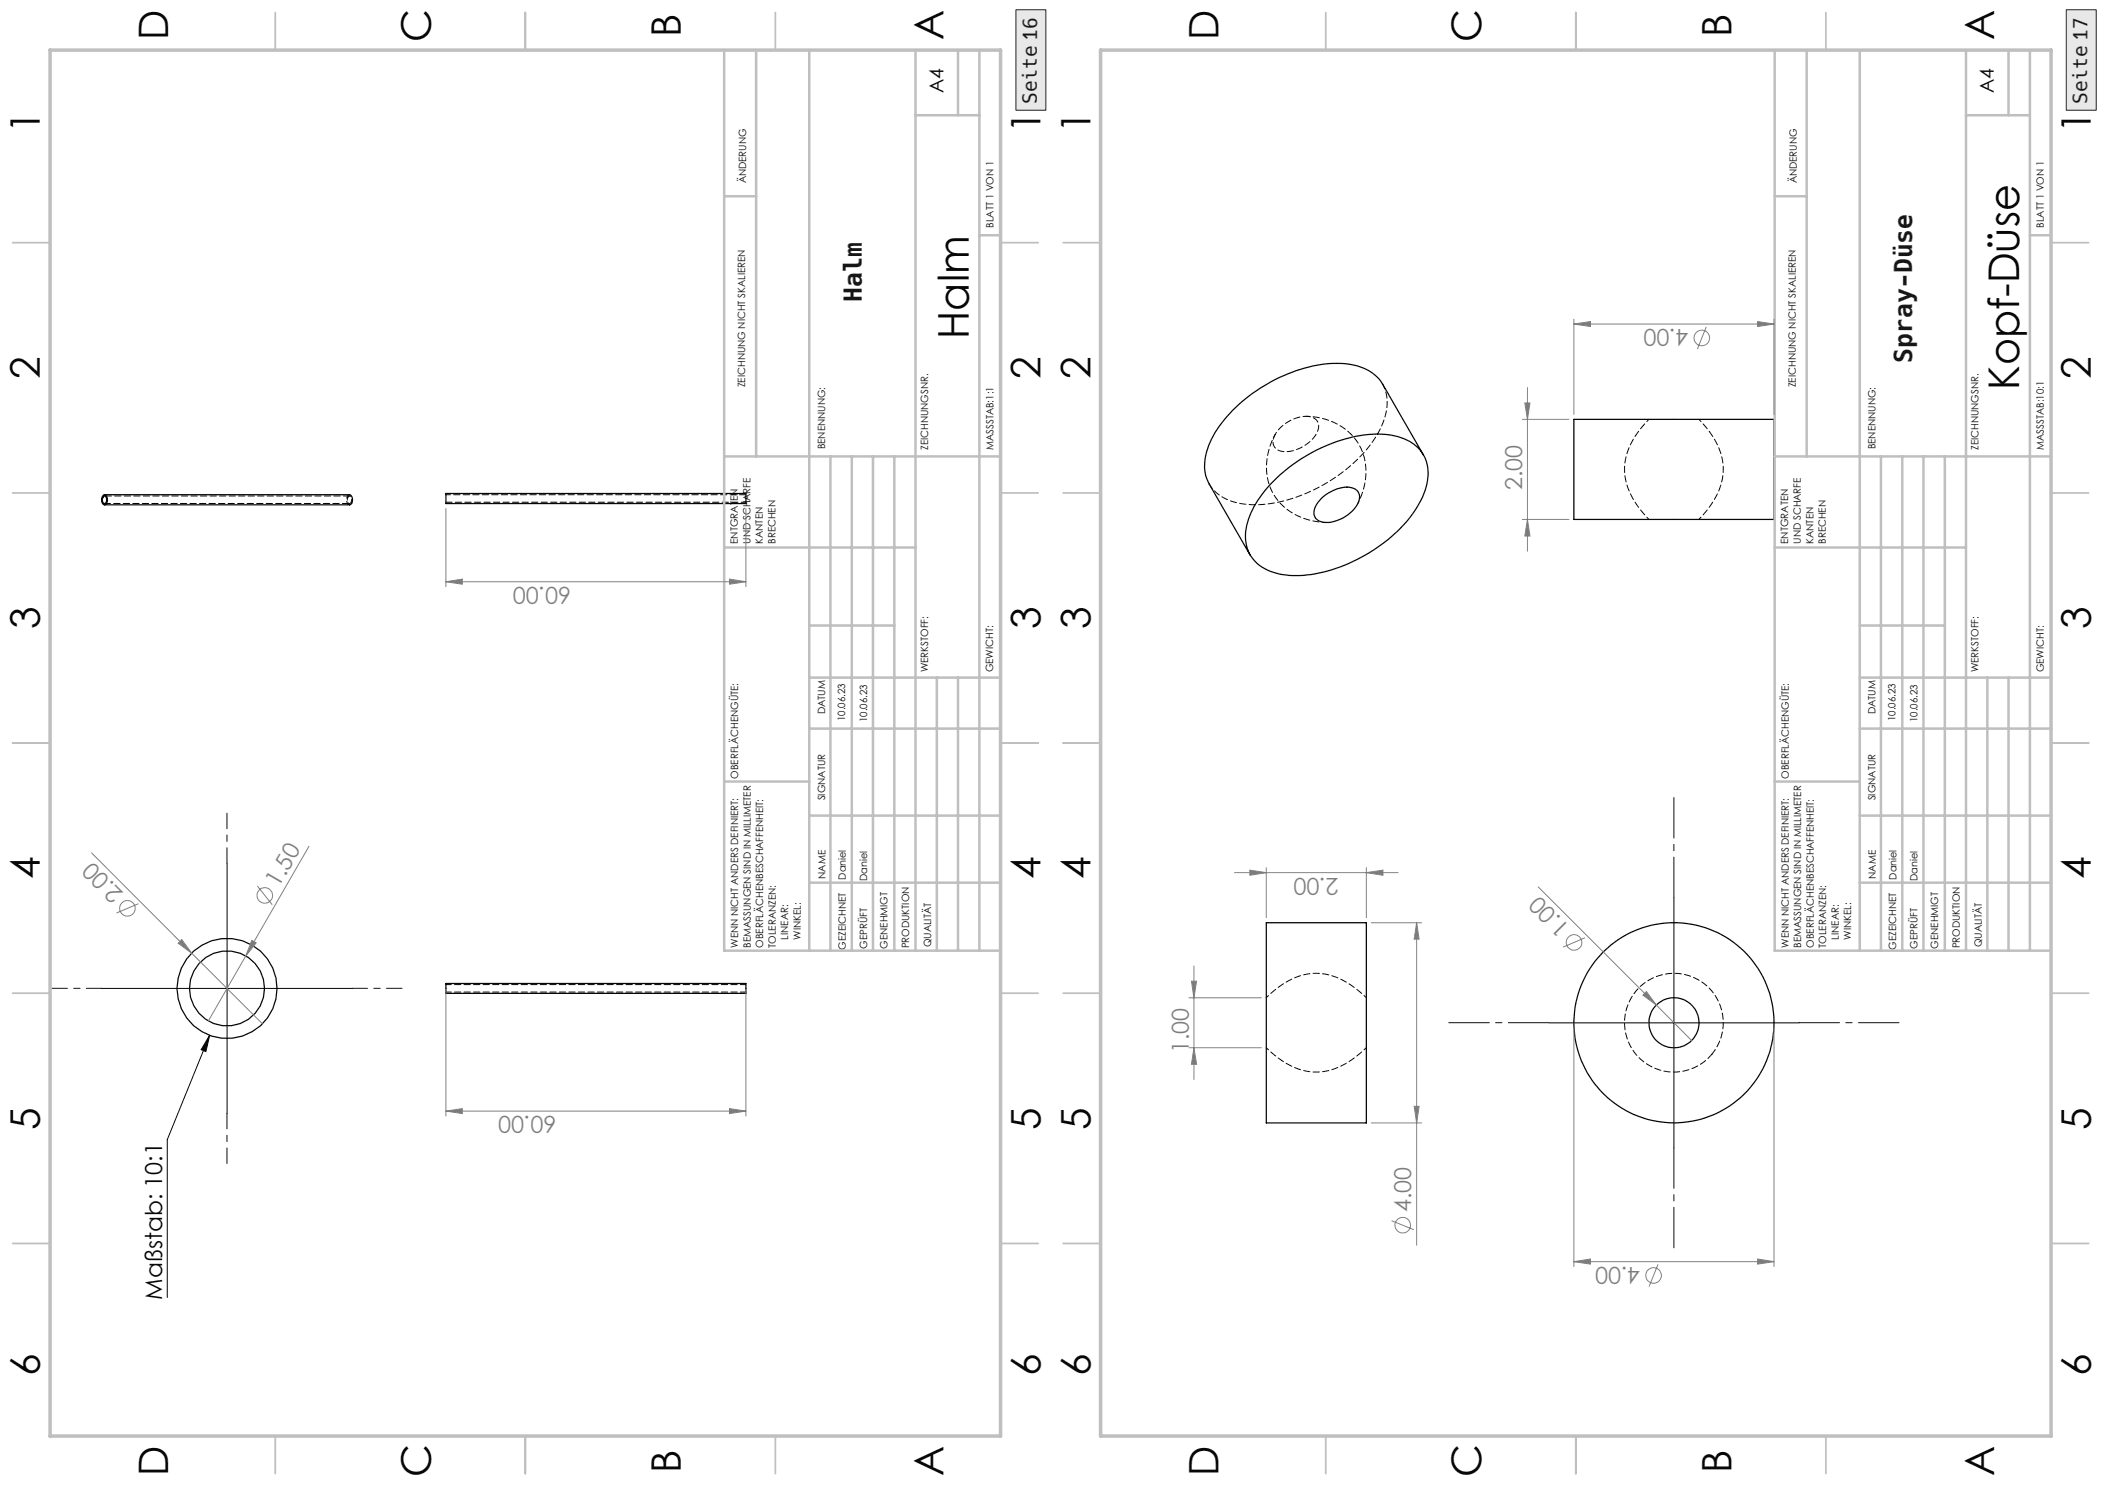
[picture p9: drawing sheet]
<svg xmlns="http://www.w3.org/2000/svg" width="420mm" height="297mm" viewBox="0 0 420 297" stroke-linecap="round" stroke-linejoin="round" font-family="sans-serif">
<g fill="#e7e8e9" stroke="#231f20" stroke-width=".2">
<path d="M203.1 1.9h6v20.1h-6z" fill-rule="evenodd"/>
<path d="M413.1 1.9h5.9v20.1h-5.9z" fill-rule="evenodd"/>
</g>
<g fill="none" stroke="#080704" stroke-width=".25">
<path d="M255.2 95.6a31.8 31.8 0 0 1 20.2-8.9 10.5 10.5 0 0 1 8.8 3.6 8.2 8.2 0 0 1 .7 7.7 26.2 26.2 0 0 1-12.1 13 26.5 26.5 0 0 1-16.6 3.8 8.4 8.4 0 0 1-6.7-4.7 9.7 9.7 0 0 1 .9-8.2l1.1-2 .9-1.2zM264.2 99.6a8.1 8.1 0 0 1 5.4-2.2 2.06 2.06 0 0 1 1.9 3.1 7.4 7.4 0 0 1-7.2 3.8 2.02 2.02 0 0 1-1.3-3.2zM284.5 90.9l-8.1-14.1a9.2 9.2 0 0 0-7.7-4.1 27.8 27.8 0 0 0-14.4 3.5 28.2 28.2 0 0 0-12.1 11.5 9.6 9.6 0 0 0-.5 9.1l8.2 14.1M314.6 83.8h40v20h-40zM253.1 184.4h20v40h-20z"/>
<circle cx="334.6" cy="204.4" r="20"/>
<circle cx="334.6" cy="204.4" r="5"/>
</g>
<path d="M342.2 210.7a9.9 9.9 0 0 0-5.6-15.9 9.9 9.9 0 0 0-11.5 12.4 9.9 9.9 0 0 0 16.3 4.3l.8-.8" fill="none" stroke="#080704" stroke-width=".2" stroke-dasharray="1.3 .6" stroke-dashoffset=".1"/>
<path d="M261.1 83.2a7.8 7.8 0 0 0-6.2 3.7M329.6 83.8a14.4 14.4 0 0 0-4.8 10.4 15.6 15.6 0 0 0 4.8 9.6M339.6 103.8l1.2-1.3a14.3 14.3 0 0 0 3.7-9.1 14.7 14.7 0 0 0-4.9-9.6M273.1 199.4l-1.3-1.2a14.3 14.3 0 0 0-9.1-3.7 14.7 14.7 0 0 0-9.6 4.9M253.1 209.4a14.4 14.4 0 0 0 10.5 4.9 15.6 15.6 0 0 0 9.5-4.9" fill="none" stroke="#080704" stroke-width=".2" stroke-dasharray="1.3 .6" stroke-dashoffset=".7"/>
<path d="M241.7 96.7a9.2 9.2 0 0 0 7.7 4.1 29.6 29.6 0 0 0 19-6.4 22.4 22.4 0 0 0 8.6-11.8 8.1 8.1 0 0 0-.6-5.9" fill="none" stroke="#080704" stroke-width=".2" stroke-dasharray="1.3 .6" stroke-dashoffset=".2"/>
<path d="M254.8 87a2.09 2.09 0 0 0-.1 2.3 2.09 2.09 0 0 0 2.1 1 7.3 7.3 0 0 0 6.7-4.6 2.08 2.08 0 0 0-2.4-2.5" fill="none" stroke="#080704" stroke-width=".2" stroke-dasharray="1.3 .6" stroke-dashoffset=".4"/>
<path d="M254.9 86.8a11.7 11.7 0 0 0 .8 13.5 13 13 0 0 0 9.3 4.1M271.4 100.7a12.9 12.9 0 0 0 .7-11.1 12.3 12.3 0 0 0-10.9-6.4" fill="none" stroke="#080704" stroke-width=".2" stroke-dasharray="1.3 .6" stroke-dashoffset=".6"/>
<g fill="none" stroke="#82817f" stroke-width=".2">
<path d="M305.3 77.5v32.7M314.6 64.8l3.3-.5v1zM314.6 63.8v19M314.6 64.8h40M341.1 65.3l-1.8 4.5M351.3 64.3l3.3 .5-3.3 .5zM354.6 63.8v19M304.3 83.8h9.3M304.8 80.5h1l-.5 3.3zM304.3 103.8h9.3M305.3 103.8l.5 3.3h-1zM246.8 174.4h32.7"/>
<path d="M249.9 173.9l3.2 .5-3.2 .5zM253.1 173.4v10M273.1 174.4l3.4-.5v1zM273.1 173.4v10M307.5 177.3l23.6 23.6M237.7 199.4h14.4M238.2 196.1h1l-.5 3.3zM238.7 193.1v22.7M274.1 184.4h10.1M283.2 184.4l.5 3.3h-1zM283.2 184.4v64.5M316.8 187.4l-4.3 1.9"/>
<path d="M328.4 198.9l.7-.7 2 2.7zM237.7 209.4h14.4M238.7 209.4l.5 3.3h-1zM314.6 205.4v47.7M331.1 200.9l7.1 7.1M354.6 205.4v47.7M274.1 224.4h10.1M282.7 221.1h1l-.5 3.3zM278.2 244l4.4 1.8M314.6 252.2l3.3-.6v1.1zM314.6 252.2h40M331.5 252.7l-1.8 4.4"/>
<path d="M351.3 251.6l3.3 .6-3.3 .5z"/>
<circle cx="340.2" cy="67.5" r="1.56"/>
<circle cx="314.7" cy="188.3" r="1.55"/>
<circle cx="280.4" cy="244.9" r="1.56"/>
<circle cx="330.5" cy="254.9" r="1.56"/>
</g>
<path d="M334.6 179.4v-20M309.6 204.4h-20M359.6 204.4h20M334.6 229.4v20" fill="none" stroke="#080704" stroke-width=".2" stroke-dasharray="15.2 1.3 1.3 1.3" stroke-dashoffset="7.1"/>
<path d="M334.6 179.4v50M309.7 204.4h49.9" fill="none" stroke="#080704" stroke-width=".2"/>
<g fill="none" stroke="#c1bfbe" stroke-width=".35">
<path d="M265 2.5v7.5M315 2.5v7.5M365 2.5v7.5M212.5 48.5h7.5M410 48.5h7.5M212.5 98.5h7.5M410 98.5h7.5M212.5 148.5h7.5M410 148.5h7.5M212.5 198.5h7.5M410 198.5h7.5M212.5 248.5h7.5"/>
<path d="M410 248.5h7.5M265 287v7.5M315 287v7.5M365 287v7.5"/>
</g>
<g fill="none" stroke="#c1bfbe" stroke-width=".5">
<path d="M354.8 10v180h55.2M361.2 10v81.2M371.8 10v180M393 10v180M401.5 10v13M405.8 10v180M354.8 39.2h6.4M393 23h12.8M405.8 47h4.2M354.8 91.2h55.2M376 91.2v98.8M380.3 91.2v98.8"/>
<path d="M384.5 91.2v98.8M388.8 91.2v98.8M354.8 109.4h38.2M371.8 135.4h38.2M371.8 125h17M397.3 135.4v54.6M401.5 135.4v54.6M354.8 156.2h17M371.8 145.6h38.2M371.8 163h38.2M371.8 176.4h38.2"/>
</g>
<path d="M220 10h190v277h-190z" fill="none" stroke="#c1bfbe" stroke-width=".7"/>
<g fill="#82817f">
<path d="M328.4 198.9l.7-.7 2 2.7z"/>
<path d="M304.8 80.5h1l-.5 3.3zM305.3 103.8l.5 3.3h-1zM283.2 184.4l.5 3.3h-1zM282.7 221.1h1l-.5 3.3z"/>
<path d="M238.2 196.1h1l-.5 3.3zM238.7 209.4l.5 3.3h-1z"/>
<path d="M273.1 174.4l3.4-.5v1zM249.9 173.9l3.2 .5-3.2 .5z"/>
<path d="M314.6 252.2l3.3-.6v1.1zM351.3 251.6l3.3 .6-3.3 .5zM314.6 64.8l3.3-.5v1zM351.3 64.3l3.3 .5-3.3 .5z"/>
</g>
<g fill="none" stroke="#080704" stroke-width=".25">
<path d="M20.7 99.3l.2-.1a.8 .8 0 0 1 .4 .7 .8 .8 0 0 1-.5 .7 .97 .97 0 0 1-.1-1.3zM20.7 99l.1-.1a.91 .91 0 0 1 .7 1.1l-.1 .3a.67 .67 0 0 1-.5 .6 1.23 1.23 0 0 1-.2-1.9zM20.9 98.9h49a1.15 1.15 0 0 1 0 2h-49M89.1 98.6h60v2h-60zM89.1 196.6h60v1.9h-60z"/>
<circle cx="45.4" cy="197.6" r="7.5"/>
<circle cx="45.4" cy="197.6" r="10"/>
</g>
<path d="M89.1 198.3h60M149.1 196.8h-60" fill="none" stroke="#080704" stroke-width=".2" stroke-dasharray="1.3 .6" stroke-dashoffset=".2"/>
<path d="M69.9 99.1h-49M149.1 98.9h-60M20.9 100.6h49M89.1 100.4h60" fill="none" stroke="#080704" stroke-width=".2" stroke-dasharray="1.3 .6"/>
<path d="M69.9 98.9a1.15 1.15 0 0 0 0 2" fill="none" stroke="#080704" stroke-width=".2" stroke-dasharray="1.3 .6" stroke-dashoffset=".3"/>
<path d="M69.6 99.3a.42 .42 0 0 1 .5-.1 .42 .42 0 0 1 .2 .5 .58 .58 0 0 1-.6 .9 1.08 1.08 0 0 1-.1-1.3" fill="none" stroke="#080704" stroke-width=".2" stroke-dasharray="1.3 .6" stroke-dashoffset=".7"/>
<g fill="none" stroke="#82817f" stroke-width=".2">
<path d="M89.1 116.3l3.3-.6v1.1zM89.1 101.6v15.7M89.1 116.3h60M145.8 115.7l3.3 .6-3.3 .5zM149.1 101.6v15.7M18.3 170.5l20 20M51.5 177.1l2.9 3.7M61.8 169.2l-12.7 21.9M27.7 180.6l-4.4 1.9M36.3 187.8l2 2.7-2.7-2zM38.3 190.5l14.1 14.1M49.1 191.1l-7.4 12.9"/>
<path d="M50.3 188l.9 .5-2.1 2.6zM89.1 197.6v25.5M149.1 197.6v25.5M89.1 222.1l3.3-.5v1zM89.1 222.1h60M145.8 221.6l3.3 .5-3.3 .5z"/>
<circle cx="52.9" cy="179" r="1.56"/>
<circle cx="25.5" cy="181.5" r="1.55"/>
</g>
<path d="M45.4 172.5v50.1M20.4 197.6h50M41.9 206.9l-.7 3.3-1-.4zM41.9 206.9l-8.5 20.9v31.5" fill="none" stroke="#080704" stroke-width=".2"/>
<path d="M45.4 172.5v-10M20.4 197.5h-10M70.4 197.5h10M45.4 222.5v10" fill="none" stroke="#080704" stroke-width=".2" stroke-dasharray="15.2 1.3 1.3 1.3" stroke-dashoffset="12.1"/>
<g fill="none" stroke="#c1bfbe" stroke-width=".35">
<path d="M55 2.5v7.5M105 2.5v7.5M155 2.5v7.5M2.5 48.5h7.5M200 48.5h7.5M2.5 98.5h7.5M200 98.5h7.5M2.5 148.5h7.5M200 148.5h7.5M2.5 198.5h7.5M200 198.5h7.5M2.5 248.5h7.5"/>
<path d="M200 248.5h7.5M55 287v7.5M105 287v7.5M155 287v7.5"/>
</g>
<g fill="none" stroke="#c1bfbe" stroke-width=".5">
<path d="M144.8 10v180h55.2M151.2 10v81.2M161.8 10v180M183 10v180M191.5 10v13M195.8 10v180M144.8 39.2h6.4M183 23h12.8M195.8 47h4.2M144.8 91.2h55.2M166 91.2v98.8M170.3 91.2v98.8"/>
<path d="M174.5 91.2v98.8M178.8 91.2v98.8M144.8 109.4h38.2M161.8 135.4h38.2M161.8 125h17M187.3 135.4v54.6M191.5 135.4v54.6M144.8 156.2h17M161.8 145.6h38.2M161.8 163h38.2M161.8 176.4h38.2"/>
</g>
<path d="M10 10h190v277h-190z" fill="none" stroke="#c1bfbe" stroke-width=".7"/>
<path d="M41.9 206.9l-.7 3.3-1-.4z" fill="#080704"/>
<g fill="#82817f">
<path d="M36.3 187.8l2 2.7-2.7-2z"/>
<path d="M50.3 188l.9 .5-2.1 2.6z"/>
<path d="M145.8 221.6l3.3 .5-3.3 .5zM89.1 222.1l3.3-.5v1z"/>
<path d="M89.1 116.3l3.3-.6v1.1zM145.8 115.7l3.3 .6-3.3 .5z"/>
</g>
<g font-size="8.5" fill="#080704">
<text x="193.6" y="67.7" transform="rotate(-90 193.6 67.7)">Halm</text>
<text x="403.6" y="77.9" transform="rotate(-90 403.6 77.9)">Kopf-Düse</text>
</g>
<g font-size="8.1" fill="#080704">
<text x="33.6" y="8" transform="rotate(-90 33.6 8)">D</text>
<text x="86.1" y="8.3" transform="rotate(-90 86.1 8.3)">C</text>
<text x="136.1" y="7.3" transform="rotate(-90 136.1 7.3)">B</text>
<text x="188.6" y="8" transform="rotate(-90 188.6 8)">A</text>
<text x="243.6" y="8" transform="rotate(-90 243.6 8)">D</text>
<text x="296.1" y="8.3" transform="rotate(-90 296.1 8.3)">C</text>
<text x="346.1" y="7.3" transform="rotate(-90 346.1 7.3)">B</text>
<text x="398.6" y="8" transform="rotate(-90 398.6 8)">A</text>
<text x="8" y="26.5" transform="rotate(-90 8 26.5)">1</text>
<text x="208" y="26.5" transform="rotate(-90 208 26.5)">1</text>
<text x="218" y="26.5" transform="rotate(-90 218 26.5)">1</text>
<text x="418" y="26.5" transform="rotate(-90 418 26.5)">1</text>
<text x="8" y="75.7" transform="rotate(-90 8 75.7)">2</text>
<text x="208" y="75.7" transform="rotate(-90 208 75.7)">2</text>
<text x="218" y="75.7" transform="rotate(-90 218 75.7)">2</text>
<text x="418" y="75.7" transform="rotate(-90 418 75.7)">2</text>
<text x="8" y="125.7" transform="rotate(-90 8 125.7)">3</text>
<text x="208" y="125.7" transform="rotate(-90 208 125.7)">3</text>
<text x="218" y="125.7" transform="rotate(-90 218 125.7)">3</text>
<text x="418" y="125.7" transform="rotate(-90 418 125.7)">3</text>
<text x="8" y="175.8" transform="rotate(-90 8 175.8)">4</text>
<text x="208" y="175.8" transform="rotate(-90 208 175.8)">4</text>
<text x="218" y="175.8" transform="rotate(-90 218 175.8)">4</text>
<text x="418" y="175.8" transform="rotate(-90 418 175.8)">4</text>
<text x="8" y="225.8" transform="rotate(-90 8 225.8)">5</text>
<text x="208" y="225.8" transform="rotate(-90 208 225.8)">5</text>
<text x="218" y="225.8" transform="rotate(-90 218 225.8)">5</text>
<text x="418" y="225.8" transform="rotate(-90 418 225.8)">5</text>
<text x="8" y="275" transform="rotate(-90 8 275)">6</text>
<text x="208" y="275" transform="rotate(-90 208 275)">6</text>
<text x="218" y="275" transform="rotate(-90 218 275)">6</text>
<text x="418" y="275" transform="rotate(-90 418 275)">6</text>
<text x="33.6" y="295" transform="rotate(-90 33.6 295)">D</text>
<text x="86.1" y="295.3" transform="rotate(-90 86.1 295.3)">C</text>
<text x="136.1" y="294.3" transform="rotate(-90 136.1 294.3)">B</text>
<text x="188.6" y="295" transform="rotate(-90 188.6 295)">A</text>
<text x="243.6" y="295" transform="rotate(-90 243.6 295)">D</text>
<text x="296.1" y="295.3" transform="rotate(-90 296.1 295.3)">C</text>
<text x="346.1" y="294.3" transform="rotate(-90 346.1 294.3)">B</text>
<text x="398.6" y="295" transform="rotate(-90 398.6 295)">A</text>
</g>
<g font-size="4.9" fill="#231f20">
<text x="172.3" y="60.3" transform="rotate(-90 172.3 60.3)">Halm</text>
<text x="382.3" y="72.5" transform="rotate(-90 382.3 72.5)">Spray-Düse</text>
</g>
<g font-size="4.7" fill="#82817f">
<text x="337.6" y="65.8" transform="rotate(-180 337.6 65.8)">4.00</text>
<text x="304.3" y="98" transform="rotate(-90 304.3 98)">2.00</text>
<text x="114.2" y="117.3" transform="rotate(-180 114.2 117.3)">60.00</text>
<text x="24.8" y="178.5" transform="rotate(-135 24.8 178.5)">2.00</text>
<text x="55.7" y="177.6" transform="rotate(-60 55.7 177.6)">1.50</text>
<text x="267.7" y="175.4" transform="rotate(-180 267.7 175.4)">2.00</text>
<text x="314" y="185.3" transform="rotate(-135 314 185.3)">1.00</text>
<text x="237.7" y="210.5" transform="rotate(-90 237.7 210.5)">1.00</text>
<text x="111.3" y="223.1" transform="rotate(-180 111.3 223.1)">60.00</text>
<text x="282.1" y="242.3" transform="rotate(-90 282.1 242.3)">4.00</text>
<text x="328" y="253.2" transform="rotate(-180 328 253.2)">4.00</text>
</g>
<text font-size="4.7" fill="#080704" x="32.4" y="259.8" transform="rotate(-90 32.4 259.8)">Maßstab: 10:1</text>
<g font-size="3.9" fill="#080704">
<text x="188.6" y="18.6" transform="rotate(-90 188.6 18.6)">A4</text>
<text x="398.6" y="18.6" transform="rotate(-90 398.6 18.6)">A4</text>
</g>
<g font-size="3.9" fill="#231f20">
<text x="207.2" y="20.8" transform="rotate(-90 207.2 20.8)">Seite 16</text>
<text x="417.2" y="20.8" transform="rotate(-90 417.2 20.8)">Seite 17</text>
</g>
<g font-size="2" fill="#080704">
<text x="149.2" y="36.7" transform="rotate(-90 149.2 36.7)">ÄNDERUNG</text>
<text x="359.2" y="36.7" transform="rotate(-90 359.2 36.7)">ÄNDERUNG</text>
<text x="198.6" y="45.5" transform="rotate(-90 198.6 45.5)">BLATT 1 VON 1</text>
<text x="408.6" y="45.5" transform="rotate(-90 408.6 45.5)">BLATT 1 VON 1</text>
<text x="149" y="77.4" transform="rotate(-90 149 77.4)">ZEICHNUNG NICHT SKALIEREN</text>
<text x="359" y="77.4" transform="rotate(-90 359 77.4)">ZEICHNUNG NICHT SKALIEREN</text>
<text x="164.9" y="89.8" transform="rotate(-90 164.9 89.8)">BENENNUNG:</text>
<text x="185.5" y="89.9" transform="rotate(-90 185.5 89.9)">ZEICHNUNGSNR.</text>
<text x="198.6" y="89.9" transform="rotate(-90 198.6 89.9)">MASSSTAB:1:1</text>
<text x="374.9" y="89.8" transform="rotate(-90 374.9 89.8)">BENENNUNG:</text>
<text x="395.5" y="89.9" transform="rotate(-90 395.5 89.9)">ZEICHNUNGSNR.</text>
<text x="408.6" y="89.9" transform="rotate(-90 408.6 89.9)">MASSSTAB:10:1</text>
<text x="147.5" y="108.7" transform="rotate(-90 147.5 108.7)">ENTGRATEN</text>
<text x="150" y="108.7" transform="rotate(-90 150 108.7)">UND SCHARFE</text>
<text x="152.5" y="108.7" transform="rotate(-90 152.5 108.7)">KANTEN</text>
<text x="155" y="108.7" transform="rotate(-90 155 108.7)">BRECHEN</text>
<text x="357.5" y="108.7" transform="rotate(-90 357.5 108.7)">ENTGRATEN</text>
<text x="360" y="108.7" transform="rotate(-90 360 108.7)">UND SCHARFE</text>
<text x="362.5" y="108.7" transform="rotate(-90 362.5 108.7)">KANTEN</text>
<text x="365" y="108.7" transform="rotate(-90 365 108.7)">BRECHEN</text>
<text x="185.5" y="134.4" transform="rotate(-90 185.5 134.4)">WERKSTOFF:</text>
<text x="198.5" y="134.4" transform="rotate(-90 198.5 134.4)">GEWICHT:</text>
<text x="395.5" y="134.4" transform="rotate(-90 395.5 134.4)">WERKSTOFF:</text>
<text x="408.5" y="134.4" transform="rotate(-90 408.5 134.4)">GEWICHT:</text>
<text x="164.9" y="142.8" transform="rotate(-90 164.9 142.8)">DATUM</text>
<text x="374.9" y="142.8" transform="rotate(-90 374.9 142.8)">DATUM</text>
<text x="168.9" y="144.1" transform="rotate(-90 168.9 144.1)">10.06.23</text>
<text x="173.3" y="144.3" transform="rotate(-90 173.3 144.3)">10.06.23</text>
<text x="378.9" y="144.1" transform="rotate(-90 378.9 144.1)">10.06.23</text>
<text x="383.3" y="144.3" transform="rotate(-90 383.3 144.3)">10.06.23</text>
<text x="147.6" y="155.6" transform="rotate(-90 147.6 155.6)">OBERFLÄCHENGÜTE:</text>
<text x="357.6" y="155.6" transform="rotate(-90 357.6 155.6)">OBERFLÄCHENGÜTE:</text>
<text x="164.9" y="160" transform="rotate(-90 164.9 160)">SIGNATUR</text>
<text x="374.9" y="160" transform="rotate(-90 374.9 160)">SIGNATUR</text>
<text x="165" y="175.7" transform="rotate(-90 165 175.7)">NAME</text>
<text x="169.1" y="175.8" transform="rotate(-90 169.1 175.8)">Daniel</text>
<text x="173.3" y="176.1" transform="rotate(-90 173.3 176.1)">Daniel</text>
<text x="375" y="175.7" transform="rotate(-90 375 175.7)">NAME</text>
<text x="379.1" y="175.8" transform="rotate(-90 379.1 175.8)">Daniel</text>
<text x="383.3" y="176.1" transform="rotate(-90 383.3 176.1)">Daniel</text>
<text x="147.6" y="189.4" transform="rotate(-90 147.6 189.4)">WENN NICHT ANDERS DEFINIERT:</text>
<text x="150.1" y="189.4" transform="rotate(-90 150.1 189.4)">BEMASSUNGEN SIND IN MILLIMETER</text>
<text x="152.6" y="189.4" transform="rotate(-90 152.6 189.4)">OBERFLÄCHENBESCHAFFENHEIT:</text>
<text x="155.1" y="189.4" transform="rotate(-90 155.1 189.4)">TOLERANZEN:</text>
<text x="157.6" y="187.8" transform="rotate(-90 157.6 187.8)">LINEAR:</text>
<text x="160.1" y="187.8" transform="rotate(-90 160.1 187.8)">WINKEL:</text>
<text x="169.1" y="189.8" transform="rotate(-90 169.1 189.8)">GEZEICHNET</text>
<text x="173.3" y="189.6" transform="rotate(-90 173.3 189.6)">GEPRÜFT</text>
<text x="177.4" y="189.6" transform="rotate(-90 177.4 189.6)">GENEHMIGT</text>
<text x="181.8" y="189.5" transform="rotate(-90 181.8 189.5)">PRODUKTION</text>
<text x="186.1" y="189.3" transform="rotate(-90 186.1 189.3)">QUALITÄT</text>
<text x="357.6" y="189.4" transform="rotate(-90 357.6 189.4)">WENN NICHT ANDERS DEFINIERT:</text>
<text x="360.1" y="189.4" transform="rotate(-90 360.1 189.4)">BEMASSUNGEN SIND IN MILLIMETER</text>
<text x="362.6" y="189.4" transform="rotate(-90 362.6 189.4)">OBERFLÄCHENBESCHAFFENHEIT:</text>
<text x="365.1" y="189.4" transform="rotate(-90 365.1 189.4)">TOLERANZEN:</text>
<text x="367.6" y="187.8" transform="rotate(-90 367.6 187.8)">LINEAR:</text>
<text x="370.1" y="187.8" transform="rotate(-90 370.1 187.8)">WINKEL:</text>
<text x="379.1" y="189.8" transform="rotate(-90 379.1 189.8)">GEZEICHNET</text>
<text x="383.3" y="189.6" transform="rotate(-90 383.3 189.6)">GEPRÜFT</text>
<text x="387.4" y="189.6" transform="rotate(-90 387.4 189.6)">GENEHMIGT</text>
<text x="391.8" y="189.5" transform="rotate(-90 391.8 189.5)">PRODUKTION</text>
<text x="396.1" y="189.3" transform="rotate(-90 396.1 189.3)">QUALITÄT</text>
</g>
</svg>
